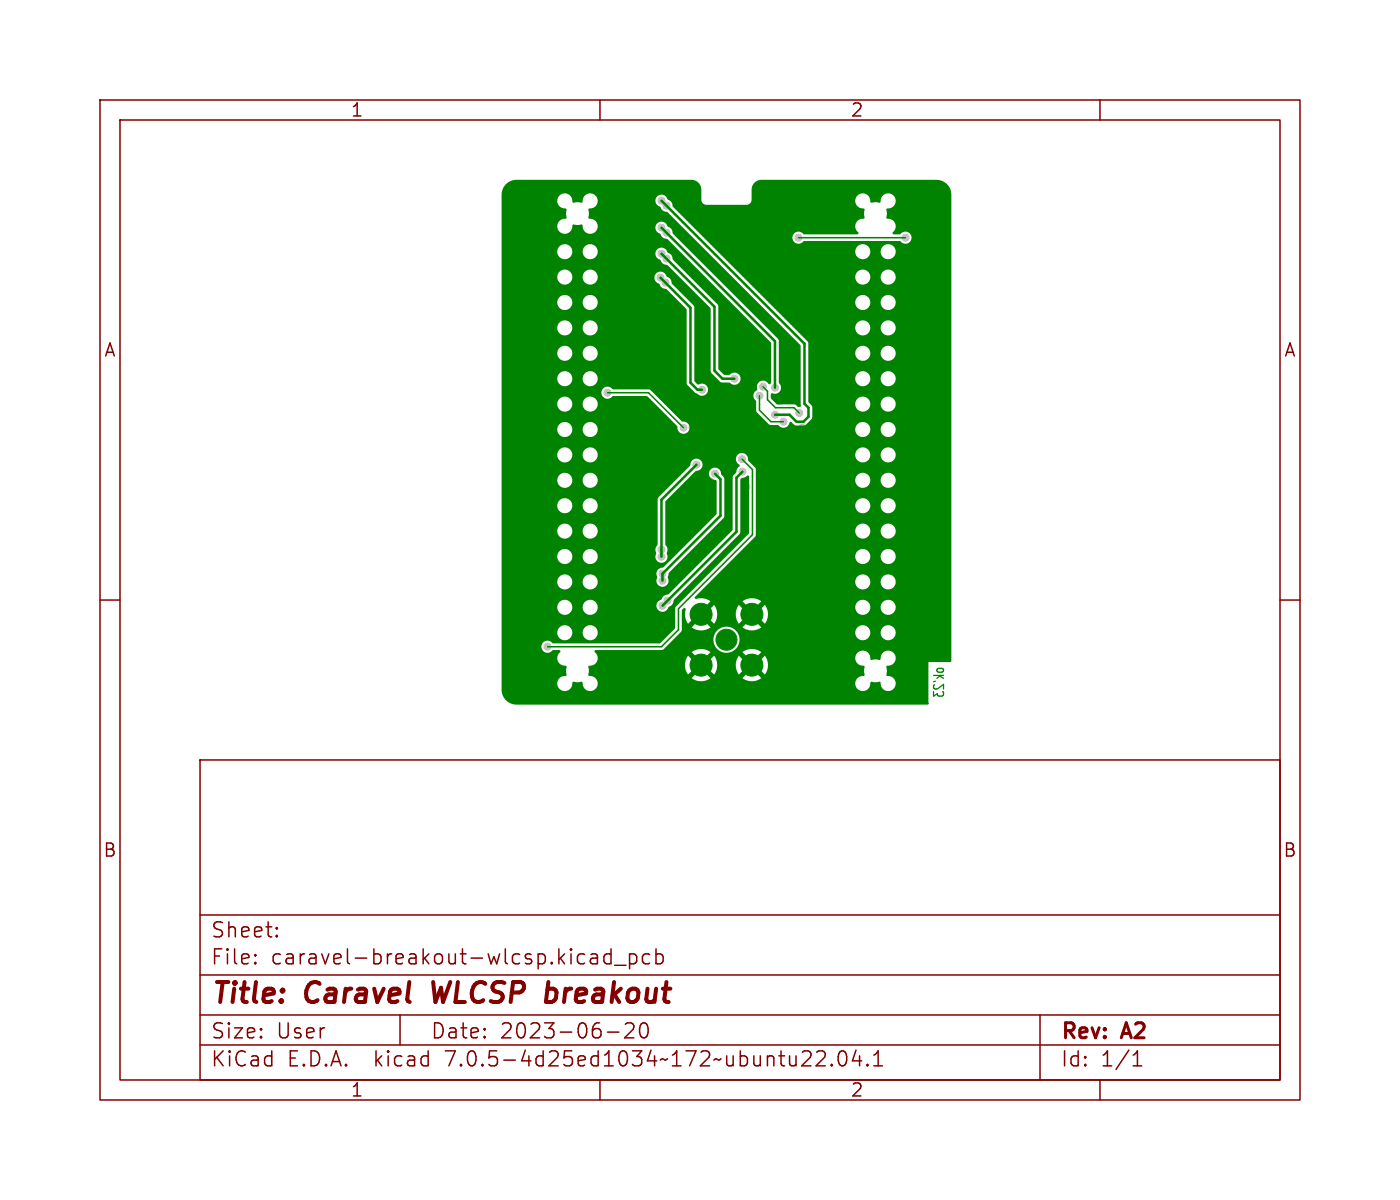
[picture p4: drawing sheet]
<svg xmlns="http://www.w3.org/2000/svg" width="140mm" height="120mm" viewBox="0 0 140 120" stroke-linecap="round" stroke-linejoin="round" font-family="sans-serif">
<g fill="none" stroke="#840000" stroke-width=".15">
<path d="M10 10h120v100h-120zM12 12h116v96h-116zM60 10v2M110 10v2M10 60h2M128 60h2M20 76h108v32h-108zM20 97.5h108M20 91.5h108M25.5 96.2l.1 .1-.1 .1M25.5 96.2v.1v.1M25.5 95.4v.2"/>
<path d="M25.5 96.2v.2M25.5 95.4l.1 .1-.1 .1M25.5 95.4v.1v.1M27.7 93.5v.1v.1M27.7 93.5l-.1 .1 .1 .1M27.7 92.7v.2M27.7 93.5v.2M27.7 92.7v.1v.1M27.7 92.7l-.1 .1 .1 .1M59.1 95.4h.1h.5v.2v.8M59.1 96.3l.1 .1 .5-.1M59.7 95.7l-.6 .2"/>
<path d="M61.1 95.4h-.4l-.3 .3v.4l.1 .2 .2 .1 .4-.1M61.1 94.9v1.5M61.5 96.5h1.1M63 95.4h.4l.3 .3v.4l-.2 .2-.1 .1-.4-.1M63 95.4v1.5M65 95.4h-.5l-.3 .3v.4l.2 .2 .1 .1 .5-.1M65.6 95.4h.4l.3 .3v.4l-.1 .2-.2 .1-.4-.1M65.6 94.9v1.5M20 104.5h108M20 101.5h108M40 101.5v3M60 108v2"/>
<path d="M60.7 103.2h1.2M62.5 102.4l.2-.1h.4a.41 .41 0 0 1 .2 .6l-.8 .9h.9M64.2 102.3a.36 .36 0 0 1 .5 .3 .88 .88 0 0 1-.2 1.2 .38 .38 0 0 1-.5-.3 1.17 1.17 0 0 1 .2-1.2zM80.2 106.6h.9M81 105.2l.1 .2-.1 .3M81.7 105.2l.2-.1h.3a.41 .41 0 0 1 .3 .6l-.9 .9h.9M83.2 106.4v.1v.1M83.2 106.4l-.1 .1 .1 .1M83.2 106.4v.2M84 105.1a.36 .36 0 0 1 .6 .3 .88 .88 0 0 1-.3 1.2 .38 .38 0 0 1-.4-.3 1.17 1.17 0 0 1 .1-1.2zM85.6 105l-.4 1.1h1M86 105.6v1"/>
<path d="M86.7 106.4l.1 .1-.1 .1M86.7 106.4v.1v.1M86.7 106.4v.2M87.4 106.6h.8M87.4 105.5l.4-.4v1.5M104 101.5v6.5M110 108v2M113.3 106.6h.9M113.3 105.5l.4-.4v1.5"/>
</g>
<path d="M93.7 67l.2-.2h.3l.2 .2" fill="none" stroke="#008400" stroke-width=".13"/>
<g fill="#008400" stroke="#008400" stroke-width=".1">
<circle cx="70.1" cy="61.4" r="1.1"/>
<circle cx="75.2" cy="61.4" r="1.1"/>
<circle cx="75.2" cy="66.5" r="1.1"/>
<circle cx="70.1" cy="66.5" r="1.1"/>
<circle cx="72.7" cy="64" r="1.05"/>
</g>
<g fill="#c2c2c2" stroke="#c2c2c2" stroke-width=".1">
<circle cx="68.7" cy="63.2" r=".35"/>
<circle cx="81.4" cy="54.5" r=".35"/>
<circle cx="77.7" cy="33.2" r=".35"/>
<circle cx="68" cy="34.9" r=".35"/>
<circle cx="54" cy="54.2" r=".35"/>
<circle cx="55.5" cy="21.4" r=".35"/>
<circle cx="68.7" cy="64.8" r=".35"/>
<circle cx="80.2" cy="42.8" r=".35"/>
<circle cx="55.5" cy="51.9" r=".35"/>
<circle cx="82.2" cy="44.1" r=".35"/>
<circle cx="59.8" cy="67.2" r=".35"/>
<circle cx="89.9" cy="18.9" r=".35"/>
<circle cx="91.2" cy="59.5" r=".35"/>
<circle cx="63.7" cy="28.8" r=".35"/>
<circle cx="83.7" cy="56.9" r=".35"/>
<circle cx="71.8" cy="60.1" r=".35"/>
<circle cx="70" cy="37.3" r=".35"/>
<circle cx="67" cy="67.8" r=".35"/>
<circle cx="91.4" cy="21.2" r=".35"/>
<circle cx="89.7" cy="44.3" r=".35"/>
<circle cx="67.8" cy="45.9" r=".35"/>
<circle cx="61.6" cy="62.1" r=".35"/>
<circle cx="54" cy="59.3" r=".35"/>
<circle cx="64.8" cy="44.9" r=".35"/>
<circle cx="53.9" cy="19" r=".35"/>
<circle cx="63.7" cy="24" r=".35"/>
<circle cx="55.5" cy="44.1" r=".35"/>
<circle cx="55.5" cy="61.8" r=".35"/>
<circle cx="82.1" cy="38.9" r=".35"/>
<circle cx="55.5" cy="67.2" r=".35"/>
<circle cx="91.2" cy="46.6" r=".35"/>
<circle cx="89.9" cy="56.9" r=".35"/>
<circle cx="73.5" cy="58.8" r=".35"/>
<circle cx="61.7" cy="29.1" r=".35"/>
<circle cx="60.1" cy="54.2" r=".35"/>
<circle cx="66.4" cy="31.4" r=".35"/>
<circle cx="91.1" cy="31.6" r=".35"/>
<circle cx="63.7" cy="21.6" r=".35"/>
<circle cx="54" cy="29.1" r=".35"/>
<circle cx="91.2" cy="69.5" r=".35"/>
<circle cx="55.5" cy="56.8" r=".35"/>
<circle cx="91.1" cy="34" r=".35"/>
<circle cx="79.5" cy="32.2" r=".35"/>
<circle cx="72.8" cy="36.8" r=".35"/>
<circle cx="61.6" cy="51.9" r=".35"/>
<circle cx="68.4" cy="52.4" r=".35"/>
<circle cx="85.3" cy="69.5" r=".35"/>
<circle cx="77.2" cy="25.8" r=".35"/>
<circle cx="54" cy="41.8" r=".35"/>
<circle cx="54" cy="46.6" r=".35"/>
<circle cx="70.8" cy="54.3" r=".35"/>
<circle cx="63.4" cy="66.8" r=".35"/>
<circle cx="72.7" cy="42.5" r=".35"/>
<circle cx="85.3" cy="21.2" r=".35"/>
<circle cx="89.7" cy="67.2" r=".35"/>
<circle cx="87.5" cy="44.2" r=".35"/>
<circle cx="77.1" cy="68.7" r=".35"/>
<circle cx="75" cy="63.9" r=".35"/>
<circle cx="79" cy="39.7" r=".35"/>
<circle cx="54" cy="31.4" r=".35"/>
<circle cx="79.3" cy="64.4" r=".35"/>
<circle cx="63.7" cy="26.6" r=".35"/>
<circle cx="54" cy="24" r=".35"/>
<circle cx="71" cy="48.1" r=".35"/>
<circle cx="87.5" cy="32.8" r=".35"/>
<circle cx="65.7" cy="62.9" r=".35"/>
<circle cx="79.8" cy="29.1" r=".35"/>
<circle cx="74.7" cy="48.7" r=".35"/>
<circle cx="78" cy="40.1" r=".35"/>
<circle cx="74" cy="37" r=".35"/>
<circle cx="55.5" cy="26.5" r=".35"/>
<circle cx="60.1" cy="29.1" r=".35"/>
<circle cx="82.1" cy="36.9" r=".35"/>
<circle cx="69.3" cy="42.7" r=".35"/>
<circle cx="83.8" cy="18.9" r=".35"/>
<circle cx="78.5" cy="52.9" r=".35"/>
<circle cx="66.1" cy="20.1" r=".35"/>
<circle cx="77.5" cy="41.5" r=".35"/>
<circle cx="66.7" cy="20.6" r=".35"/>
<circle cx="66.7" cy="23.3" r=".35"/>
<circle cx="77.5" cy="38.8" r=".35"/>
<circle cx="66.1" cy="22.8" r=".35"/>
<circle cx="70.2" cy="39" r=".35"/>
<circle cx="66.6" cy="28.3" r=".35"/>
<circle cx="66" cy="27.8" r=".35"/>
<circle cx="73.4" cy="37.9" r=".35"/>
<circle cx="66.1" cy="25.4" r=".35"/>
<circle cx="66.7" cy="25.9" r=".35"/>
<circle cx="66.3" cy="58.1" r=".35"/>
<circle cx="66.3" cy="57.4" r=".35"/>
<circle cx="71.5" cy="47.4" r=".35"/>
<circle cx="90.5" cy="23.8" r=".35"/>
<circle cx="79.8" cy="23.8" r=".35"/>
<circle cx="60.7" cy="39.3" r=".35"/>
<circle cx="68.4" cy="42.8" r=".35"/>
<circle cx="76" cy="39.6" r=".35"/>
<circle cx="78.4" cy="42.2" r=".35"/>
<circle cx="79.9" cy="41.3" r=".35"/>
<circle cx="76.3" cy="38.7" r=".35"/>
<circle cx="54.7" cy="64.7" r=".35"/>
<circle cx="74.2" cy="45.9" r=".35"/>
<circle cx="66.1" cy="55" r=".35"/>
<circle cx="66.1" cy="55.7" r=".35"/>
<circle cx="69.7" cy="46.5" r=".35"/>
<circle cx="66.3" cy="60.6" r=".35"/>
<circle cx="66.7" cy="60.1" r=".35"/>
<circle cx="74.3" cy="47.2" r=".35"/>
</g>
<path d="M66 27.8l3 3v7.5l.7 .7h.5M66.1 20.1l14.3 14.3v6l.4 .4v.9l-.4 .5h-.7l-.7-.7h-1.5M66.1 22.8l11.4 11.3v4.7M66.1 25.4l5.3 5.3v6.4l.9 .8h1.1M69.7 46.5l-3.6 3.5v5.7M71.5 47.4l.5 .5v3.7l-5.7 5.8v.7M74.3 47.2l-.6 .6v5.4l-7.4 7.4" fill="none" stroke="#008400" stroke-width=".25"/>
<path d="M60.7 39.3h4.2l3.4 3.5M76 39.6v1.4l1.1 1.2h1.3M76.3 38.7l.4 .4v.9l.9 .8h1.8l.5 .5M79.8 23.8h10.7M74.2 45.9l1.1 1.1v6.5l-7.4 7.4v2.1l-1.8 1.7h-11.4" fill="none" stroke="#008400" stroke-width=".15"/>
<path d="M50.7 18.3l.3-.2 .6-.1h17.5a.99 .99 0 0 1 1 1v1a.5 .5 0 0 0 .5 .5h4a.51 .51 0 0 0 .6-.5v-1a.99 .99 0 0 1 1-1h17.4a1.49 1.49 0 0 1 1.5 1.5v46.6l-.1 .1h-2.2v4.2l-41.2 .1a1.49 1.49 0 0 1-1.4-1.5v-4.3h3.9a.65 .65 0 0 0 .5 .6 .65 .65 0 0 0 .7-.3h.7v.2a.77 .77 0 0 0-.2 .9 .77 .77 0 0 0 .8 .5l.1 .1-.1 .3 .1 .5-.1 .1a.76 .76 0 0 0-.9 .7 .76 .76 0 0 0 .8 .8 .76 .76 0 0 0 .7-.9h.2h.8l.1 .1a.75 .75 0 0 0 .7 .8 .75 .75 0 0 0 .8-.7h25.7l.1 .2a.76 .76 0 0 0 .9 .5 .76 .76 0 0 0 .5-.9h.2h.8l.1 .1a.76 .76 0 0 0 .7 .8 .76 .76 0 0 0 .8-.8 .76 .76 0 0 0-.9-.7l-.1-.1 .1-.9a.77 .77 0 0 0 .9-.7 .77 .77 0 0 0-.8-.8 .77 .77 0 0 0-.7 .8l-.2 .1h-.8a.77 .77 0 0 0-.7-1 .77 .77 0 0 0-.9 .8 .77 .77 0 0 0 .9 .8l.1 .1-.1 .3 .1 .5-.1 .1a.76 .76 0 0 0-.9 .8h-25.7v-.1a.88 .88 0 0 0-1-.8l.1-.7a.22 .22 0 0 1 .1-.3 .22 .22 0 0 1 .2 0h9.3l.1 .5 .2 .5 .6-.6 .4 .3-.6 .6 .4 .2 .5 .1 .5-.1 .5-.2-.6-.6 .3-.3 .6 .6 .2-.5 .1-.5h1.9l.1 .5 .2 .5 .6-.6 .3 .3-.6 .6a1.61 1.61 0 0 0 1.9 0l-.6-.6 .4-.3 .6 .6 .2-.5 .1-.5-.1-.5-.2-.4-.6 .5-.4-.3 .6-.6a1.61 1.61 0 0 0-1.9 0l.6 .6-.3 .3-.6-.5-.2 .4-.1 .5h-1.9l-.1-.5-.2-.4-.6 .5-.3-.3 .6-.6-.5-.2-.5-.1-.5 .1-.4 .2 .6 .6-.4 .3-.6-.5-.2 .4-.1 .5h-9.2h.1a.78 .78 0 0 0 0-1.3l.2-.2h6.6l.2-.1 .9-.9h4l.1 .2a1.31 1.31 0 0 0 1.7 1 1.31 1.31 0 0 0 .7-1.9h11.7l.1 .2a.75 .75 0 0 0 .8 .5 .75 .75 0 0 0 .6-.7h1.1v.2a.76 .76 0 0 0 1.2 .3 .76 .76 0 0 0-.2-1.2 .76 .76 0 0 0-1 .7h-1.1v-.1a.76 .76 0 0 0-.8-.7 .76 .76 0 0 0-.7 .8h-11.7l-.1-.1a1.31 1.31 0 0 0-1.5-.5 1.31 1.31 0 0 0-.9 1.3h-4l.9-.9v-2l.2-.3 .2 .1-.1 .8 .3 .7 .6-.6 .4 .3-.6 .6a1.61 1.61 0 0 0 1.9 0l-.6-.6 .3-.3 .6 .6 .2-.5 .1-.5h1.9l.1 .5 .2 .5 .6-.6 .3 .3-.6 .6 .5 .3h.5h.5l.4-.3-.6-.6 .4-.3 .6 .6 .3-.7v-.5l-.1-.4h8.8a.75 .75 0 0 0 .8 .7 .75 .75 0 0 0 .7-.7h1.1v.1a.76 .76 0 0 0 1.2 .4 .76 .76 0 0 0-.2-1.3 .76 .76 0 0 0-1 .8h-1.1v-.1a.76 .76 0 0 0-.8-.7 .76 .76 0 0 0-.7 .8h-8.8l-.2-.3-.6 .6-.4-.4 .6-.6a1.61 1.61 0 0 0-1.9 0l.6 .6-.3 .4-.6-.6-.2 .4-.1 .5h-1.9l-.1-.5-.2-.4-.6 .6-.3-.4 .6-.6-.7-.3-.8 .1-.1-.1 1.5-1.6h14.5a.75 .75 0 0 0 .8 .7 .75 .75 0 0 0 .7-.7h1.1v.2a.76 .76 0 0 0 1.2 .3 .76 .76 0 0 0-.2-1.2 .76 .76 0 0 0-1 .7h-1.1v-.1a.76 .76 0 0 0-.8-.7 .76 .76 0 0 0-.7 .8h-14.5l2.5-2.5h12l.1 .2a.75 .75 0 0 0 .8 .5 .75 .75 0 0 0 .6-.7h1.1v.2a.76 .76 0 0 0 1.2 .3 .76 .76 0 0 0-.2-1.3 .76 .76 0 0 0-1 .8h-1.1v-.1a.76 .76 0 0 0-.8-.7 .76 .76 0 0 0-.7 .8h-12l2-2 .1-.5h9.9a.75 .75 0 0 0 .8 .7 .75 .75 0 0 0 .7-.7h1.1v.1a.76 .76 0 0 0 1.2 .4 .76 .76 0 0 0-.2-1.3 .76 .76 0 0 0-1 .8h-1.1v-.1a.76 .76 0 0 0-.8-.7 .76 .76 0 0 0-.7 .8h-9.9v-2.6h9.9l.1 .2a.75 .75 0 0 0 .8 .5 .75 .75 0 0 0 .6-.7h1.1v.2a.76 .76 0 0 0 1.2 .3 .76 .76 0 0 0-.2-1.2 .76 .76 0 0 0-1 .7h-1.1v-.1a.76 .76 0 0 0-.8-.7 .76 .76 0 0 0-.7 .8h-9.9v-2.5h9.9l.1 .1a.75 .75 0 0 0 .8 .6 .75 .75 0 0 0 .6-.7h1.1v.1a.76 .76 0 0 0 1.2 .4 .76 .76 0 0 0-.2-1.3 .76 .76 0 0 0-1 .8h-1.1v-.1a.76 .76 0 0 0-.8-.7 .76 .76 0 0 0-.7 .8h-9.9v-1.3l-.8-.7-.1-.6h10.8a.75 .75 0 0 0 .8 .7 .75 .75 0 0 0 .7-.7h1.1v.2a.76 .76 0 0 0 1.2 .3 .76 .76 0 0 0-.2-1.2 .76 .76 0 0 0-1 .7h-1.1v-.1a.76 .76 0 0 0-.8-.7 .76 .76 0 0 0-.7 .8h-10.9a.62 .62 0 0 0-.9 .1 .62 .62 0 0 0 .3 .9v.1l-.3 .3-.1 .3-.3 .5-.1 5.3-6.4 6.5a.71 .71 0 0 0-.7 .5 .62 .62 0 0 0-.2 1 .62 .62 0 0 0 1-.3 .78 .78 0 0 0 .5-.7l6.6-6.6v-5.4l.2-.2 .4-.1 .2-.2 .1 .1v5.7l-7.3 7.4-.1 .1v2l-1.5 1.5h-10.7a.61 .61 0 0 0-.7-.2 .61 .61 0 0 0-.5 .6h-3.9v-1.4h5.5l.1 .2a.75 .75 0 0 0 .8 .5 .75 .75 0 0 0 .6-.7h1.1v.2a.76 .76 0 0 0 1.2 .3 .76 .76 0 0 0-.2-1.2 .76 .76 0 0 0-1 .7h-1.1v-.1a.76 .76 0 0 0-.8-.7 .76 .76 0 0 0-.7 .8h-5.5v-2.5h5.5l.1 .1a.75 .75 0 0 0 .8 .6 .75 .75 0 0 0 .6-.7h1.1v.1a.76 .76 0 0 0 1.2 .4 .76 .76 0 0 0-.2-1.3 .76 .76 0 0 0-1 .8h-1.1v-.1a.76 .76 0 0 0-.8-.7 .76 .76 0 0 0-.7 .8h-5.5v-2.6h5.5l.1 .2a.75 .75 0 0 0 .8 .5 .75 .75 0 0 0 .6-.7h1.1v.2a.75 .75 0 0 0 .9 .5 .75 .75 0 0 0 .6-.8h5.8l.1 .1a.63 .63 0 0 0 .8 .4 .63 .63 0 0 0 .3-.9l.1-.4 5.5-5.6v-3.8v-.2l-.3-.2a.61 .61 0 0 0-.4-.7 .61 .61 0 0 0-.7 .4 .61 .61 0 0 0 .3 .7l.3 .1 .1 .1-.1 3.3-5.3 5.4a.65 .65 0 0 0-.6 1l-.1 .3h-5.8l-.1-.1a.76 .76 0 0 0-.8-.6 .76 .76 0 0 0-.6 .8h-1.1v-.1a.76 .76 0 0 0-.8-.7 .76 .76 0 0 0-.7 .8h-5.5v-2.5h5.5l.1 .2a.75 .75 0 0 0 .8 .5 .75 .75 0 0 0 .6-.7h1.1v.2a.75 .75 0 0 0 .8 .5 .75 .75 0 0 0 .7-.7h5.7l.1 .1a.63 .63 0 0 0 .8 .4 .63 .63 0 0 0 .3-.9 .63 .63 0 0 0-.1-.8v-4.4l2.9-3a.61 .61 0 0 0 .7-.5 .61 .61 0 0 0-.4-.7 .61 .61 0 0 0-.7 .4l-.1 .3-3.2 3.2-.1 4.7a.71 .71 0 0 0-.1 .9l-.1 .3h-5.7v-.1a.76 .76 0 0 0-.8-.7 .76 .76 0 0 0-.7 .8h-1.1v-.1a.76 .76 0 0 0-.8-.7 .76 .76 0 0 0-.7 .8h-5.5v-2.5h5.5l.1 .1a.75 .75 0 0 0 .8 .6 .75 .75 0 0 0 .6-.7h1.1v.1a.76 .76 0 0 0 1.2 .4 .76 .76 0 0 0-.2-1.3 .76 .76 0 0 0-1 .8h-1.1v-.1a.76 .76 0 0 0-.8-.7 .76 .76 0 0 0-.7 .8h-5.5v-2.6h5.5l.1 .2a.75 .75 0 0 0 .8 .5 .75 .75 0 0 0 .6-.7h1.1v.2a.76 .76 0 0 0 1.2 .3 .76 .76 0 0 0-.2-1.2 .76 .76 0 0 0-1 .7h-1.1v-.1a.76 .76 0 0 0-.8-.7 .76 .76 0 0 0-.7 .8h-5.5v-2.5h5.5l.1 .1a.75 .75 0 0 0 .8 .6 .75 .75 0 0 0 .6-.7h1.1v.1a.76 .76 0 0 0 1.2 .4 .76 .76 0 0 0-.2-1.3 .76 .76 0 0 0-1 .8h-1.1v-.1a.76 .76 0 0 0-.8-.7 .76 .76 0 0 0-.7 .8h-5.5v-2.6h5.5l.1 .2a.75 .75 0 0 0 .8 .5 .75 .75 0 0 0 .6-.7h1.1v.2a.76 .76 0 0 0 1.2 .3 .76 .76 0 0 0-.2-1.2 .76 .76 0 0 0-1 .7h-1.1v-.1a.76 .76 0 0 0-.8-.7 .76 .76 0 0 0-.7 .8h-5.5v-2.5h5.5l.1 .2a.75 .75 0 0 0 .8 .5 .75 .75 0 0 0 .6-.7h1.1v.2a.76 .76 0 0 0 1.2 .3 .76 .76 0 0 0-.2-1.3 .76 .76 0 0 0-1 .8h-1.1v-.1a.76 .76 0 0 0-.8-.7 .76 .76 0 0 0-.7 .8h-5.5v-2.5h5.5l.1 .1a.75 .75 0 0 0 .8 .6 .75 .75 0 0 0 .6-.7h1.1v.1a.76 .76 0 0 0 1.2 .4 .76 .76 0 0 0-.2-1.3 .76 .76 0 0 0-1 .8h-1.1v-.1a.76 .76 0 0 0-.8-.7 .76 .76 0 0 0-.7 .8h-5.5v-1.2h9.9l.1 .1a.65 .65 0 0 0 .5 .5 .65 .65 0 0 0 .6-.3h3.4l3 3a.63 .63 0 0 0 .4 .7 .63 .63 0 0 0 .8-.3h16.6l.1 .2a.75 .75 0 0 0 .8 .5 .75 .75 0 0 0 .6-.7h1.1v.2a.76 .76 0 0 0 1.2 .3 .76 .76 0 0 0-.2-1.3 .76 .76 0 0 0-1 .8h-1.1v-.1a.76 .76 0 0 0-.8-.7 .76 .76 0 0 0-.7 .8h-16.6v-.1a.66 .66 0 0 0-.7-.8l-3.2-3.1-3.7-.1a.65 .65 0 0 0-.7-.2 .65 .65 0 0 0-.5 .6h-9.9v-1.4h5.5l.1 .2a.75 .75 0 0 0 .8 .5 .75 .75 0 0 0 .6-.7h1.1v.2a.76 .76 0 0 0 1.2 .3 .76 .76 0 0 0-.2-1.2 .76 .76 0 0 0-1 .7h-1.1v-.1a.76 .76 0 0 0-.8-.7 .76 .76 0 0 0-.7 .8h-5.5v-2.5h5.5l.1 .1a.75 .75 0 0 0 .8 .6 .75 .75 0 0 0 .6-.7h1.1v.1a.76 .76 0 0 0 1.2 .4 .76 .76 0 0 0-.2-1.3 .76 .76 0 0 0-1 .8h-1.1v-.1a.76 .76 0 0 0-.8-.7 .76 .76 0 0 0-.7 .8h-5.5v-2.6h5.5l.1 .2a.75 .75 0 0 0 .8 .5 .75 .75 0 0 0 .6-.7h1.1v.2a.76 .76 0 0 0 1.2 .3 .76 .76 0 0 0-.2-1.2 .76 .76 0 0 0-1 .7h-1.1v-.1a.76 .76 0 0 0-.8-.7 .76 .76 0 0 0-.7 .8h-5.5v-2.5h5.5l.1 .2a.75 .75 0 0 0 .8 .5 .75 .75 0 0 0 .6-.7h1.1v.2a.76 .76 0 0 0 1.2 .3 .76 .76 0 0 0-.2-1.3 .76 .76 0 0 0-1 .8h-1.1v-.1a.76 .76 0 0 0-.8-.7 .76 .76 0 0 0-.7 .8h-5.5v-2.5h5.5l.1 .1a.75 .75 0 0 0 .8 .6 .75 .75 0 0 0 .6-.7h1.1v.1a.75 .75 0 0 0 .8 .6 .75 .75 0 0 0 .7-.7h5.6l.2 .4 .3 .2a.87 .87 0 0 0 .8 .5l2 2.1v7.3v.2l1 .8a.62 .62 0 0 0 .8 .2 .62 .62 0 0 0 .2-.8 .62 .62 0 0 0-.8-.3h-.2l-.3-.3v-7.4l-2.2-2.4a.75 .75 0 0 0-.6-.7 .61 .61 0 0 0-.6-.4 .61 .61 0 0 0-.6 .6h-5.6v-.1a.76 .76 0 0 0-.8-.7 .76 .76 0 0 0-.7 .8h-1.1v-.1a.76 .76 0 0 0-.8-.7 .76 .76 0 0 0-.7 .8h-5.5v-2.6h5.5l.1 .2a.75 .75 0 0 0 .8 .5 .75 .75 0 0 0 .6-.7h1.1v.2a.75 .75 0 0 0 .7 .5 .75 .75 0 0 0 .7-.5h5.8l.2 .4 .3 .2a.79 .79 0 0 0 .8 .5l4.3 4.4v6.3l1 1h.8a.61 .61 0 0 0 .8 .2 .61 .61 0 0 0 .2-.8 .61 .61 0 0 0-.8-.3l-.2 .2h-.5l-.6-.6v-6.4l-4.5-4.6a.8 .8 0 0 0-.6-.7 .61 .61 0 0 0-.6-.4 .61 .61 0 0 0-.6 .6h-5.8l.1-.1a.76 .76 0 0 0-.7-.9 .76 .76 0 0 0-.8 .8h-1.1v-.1a.76 .76 0 0 0-.8-.7 .76 .76 0 0 0-.7 .8h-5.5v-2.5h5.5l.1 .1a.76 .76 0 0 0 .9 .6 .76 .76 0 0 0 .5-.9l.2-.1h.8l.1 .1a.75 .75 0 0 0 .6 .9 .75 .75 0 0 0 .9-.6h5.7l.2 .4 .3 .2a.79 .79 0 0 0 .8 .5l10.3 10.3v4l-.1 .2h-.2a.62 .62 0 0 0-.8-.3 .62 .62 0 0 0-.3 .8 .71 .71 0 0 0-.1 1.2v.9l.1 .2 1.3 1.3h.8a.66 .66 0 0 0 .7 .3 .66 .66 0 0 0 .5-.6h.1l.5 .4h.7l.3-.1 .6-.8v-1l-.1-.2h4.4a.75 .75 0 0 0 .8 .7 .75 .75 0 0 0 .7-.7h1.1v.1a.76 .76 0 0 0 1.2 .4 .76 .76 0 0 0-.2-1.3 .76 .76 0 0 0-1 .8h-1.1v-.1a.76 .76 0 0 0-.8-.7 .76 .76 0 0 0-.7 .8h-4.4l-.3-.3v-2.3h4.7a.75 .75 0 0 0 .8 .7 .75 .75 0 0 0 .7-.7h1.1v.2a.76 .76 0 0 0 1.2 .3 .76 .76 0 0 0-.2-1.2 .76 .76 0 0 0-1 .7h-1.1v-.1a.76 .76 0 0 0-.8-.7 .76 .76 0 0 0-.7 .8h-4.7v-2.5h4.7l.1 .1a.75 .75 0 0 0 .8 .6 .75 .75 0 0 0 .6-.7h1.1v.1a.76 .76 0 0 0 1.2 .4 .76 .76 0 0 0-.2-1.3 .76 .76 0 0 0-1 .8h-1.1v-.1a.76 .76 0 0 0-.8-.7 .76 .76 0 0 0-.7 .8h-4.7v-1.3l-1.3-1.3h6l.1 .2a.75 .75 0 0 0 .8 .5 .75 .75 0 0 0 .6-.7h1.1v.2a.76 .76 0 0 0 1.2 .3 .76 .76 0 0 0-.2-1.2 .76 .76 0 0 0-1 .7h-1.1v-.1a.76 .76 0 0 0-.8-.7 .76 .76 0 0 0-.7 .8h-6l-2.6-2.5h8.6l.1 .2a.75 .75 0 0 0 .8 .5 .75 .75 0 0 0 .6-.7h1.1v.2a.76 .76 0 0 0 1.2 .3 .76 .76 0 0 0-.2-1.3 .76 .76 0 0 0-1 .8h-1.1v-.1a.76 .76 0 0 0-.8-.7 .76 .76 0 0 0-.7 .8h-8.6l-2.5-2.5h11.1l.1 .1a.75 .75 0 0 0 .8 .6 .75 .75 0 0 0 .6-.7h1.1v.1a.76 .76 0 0 0 1.2 .4 .76 .76 0 0 0-.2-1.3 .76 .76 0 0 0-1 .8h-1.1v-.1a.76 .76 0 0 0-.8-.7 .76 .76 0 0 0-.7 .8h-11.1l-2.6-2.6h13.7l.1 .2a.75 .75 0 0 0 .8 .5 .75 .75 0 0 0 .6-.7h1.1v.2a.76 .76 0 0 0 1.2 .3 .76 .76 0 0 0-.2-1.2 .76 .76 0 0 0-1 .7h-1.1v-.1a.76 .76 0 0 0-.8-.7 .76 .76 0 0 0-.7 .8h-13.7l-1.4-1.4h8.8l.1 .1a.65 .65 0 0 0 .5 .5 .65 .65 0 0 0 .6-.3h9.6a.62 .62 0 0 0 1 .1 .62 .62 0 0 0-.1-.9 .62 .62 0 0 0-.9 .1h-.7v-.2a.77 .77 0 0 0 .2-.9 .77 .77 0 0 0-.8-.4l-.1-.2 .1-.8a.78 .78 0 0 0 .9-.7 .78 .78 0 0 0-.8-.9 .78 .78 0 0 0-.7 .9l-.2 .1-.8-.1a.77 .77 0 0 0-.7-.9 .77 .77 0 0 0-.9 .8 .77 .77 0 0 0 .9 .7l.1 .2-.1 .3 .1 .5-.1 .1a.77 .77 0 0 0-.8 .5 .77 .77 0 0 0 .3 .9l-.2 .1h-5.3a.61 .61 0 0 0-.7-.2 .61 .61 0 0 0-.5 .6h-8.8l-3.1-3.2a.71 .71 0 0 0-.6-.7 .63 .63 0 0 0-1-.2 .63 .63 0 0 0 .4 1 .63 .63 0 0 0 .6 .5l13.3 13.3 .1 5.9a.24 .24 0 0 1-.1 .3 .24 .24 0 0 1-.4-.2l-.2-.1h-1.7l-.6-.6 .1-.5a.66 .66 0 0 0 .8-.2 .66 .66 0 0 0-.1-.9v-4.1l-.1-.2-10.5-10.6a.84 .84 0 0 0-.6-.7 .61 .61 0 0 0-.6-.4 .61 .61 0 0 0-.6 .6h-5.7a.9 .9 0 0 0-1-1l.1-.8a.22 .22 0 0 1 .1-.2 .22 .22 0 0 1 .2 0 .76 .76 0 0 0 .5-.9 .76 .76 0 0 0-.8-.6 .76 .76 0 0 0-.6 .9l-.2 .1-.8-.1a.77 .77 0 0 0-.7-.9 .77 .77 0 0 0-.9 .8 .77 .77 0 0 0 .9 .7l.1 .2-.1 .3 .1 .5-.1 .1a.76 .76 0 0 0-.9 .8h-5.5v-3.2a1.49 1.49 0 0 1 .5-1.2z" fill="#008400"/>
<g font-size="2.8" fill="#840000">
<text x="21" y="100.8">Title:</text>
<text x="30.5" y="100.8">Caravel</text>
<text x="43.7" y="100.8">WLCSP breakout</text>
</g>
<g font-size="2.1" fill="#840000">
<text x="21" y="93.9">Sheet:</text>
<text x="21" y="96.6">File:</text>
<text x="27" y="96.6">caravel-breakout-wlcsp.kicad_pcb</text>
<text x="21" y="106.8">KiCad</text>
<text x="21" y="104">Size:</text>
<text x="27.6" y="104">User</text>
<text x="28.7" y="106.8">E.D.A.</text>
<text x="37.4" y="106.8">kicad</text>
<text x="43" y="104">Date:</text>
<text x="44.5" y="106.8">7.0.5-4d25ed1034~172~ubuntu22.04.1</text>
<text x="49.9" y="104">2023-06-20</text>
<text x="106" y="104.2">Rev:</text>
<text x="106" y="106.8">Id:</text>
<text x="110" y="106.8">1/1</text>
<text x="112.2" y="104.2">A2</text>
</g>
<g font-size="1.8" fill="#840000">
<text x="35" y="11.8">1</text>
<text x="85" y="11.8">2</text>
<text x="10.4" y="35.8">A</text>
<text x="128.4" y="35.8">A</text>
<text x="10.3" y="85.8">B</text>
<text x="128.3" y="85.8">B</text>
<text x="35" y="109.8">1</text>
<text x="85" y="109.8">2</text>
</g>
<text font-size="1.4" fill="#008400" x="94.6" y="69.8" transform="rotate(-90 94.6 69.8)">ok'23</text>
</svg>
